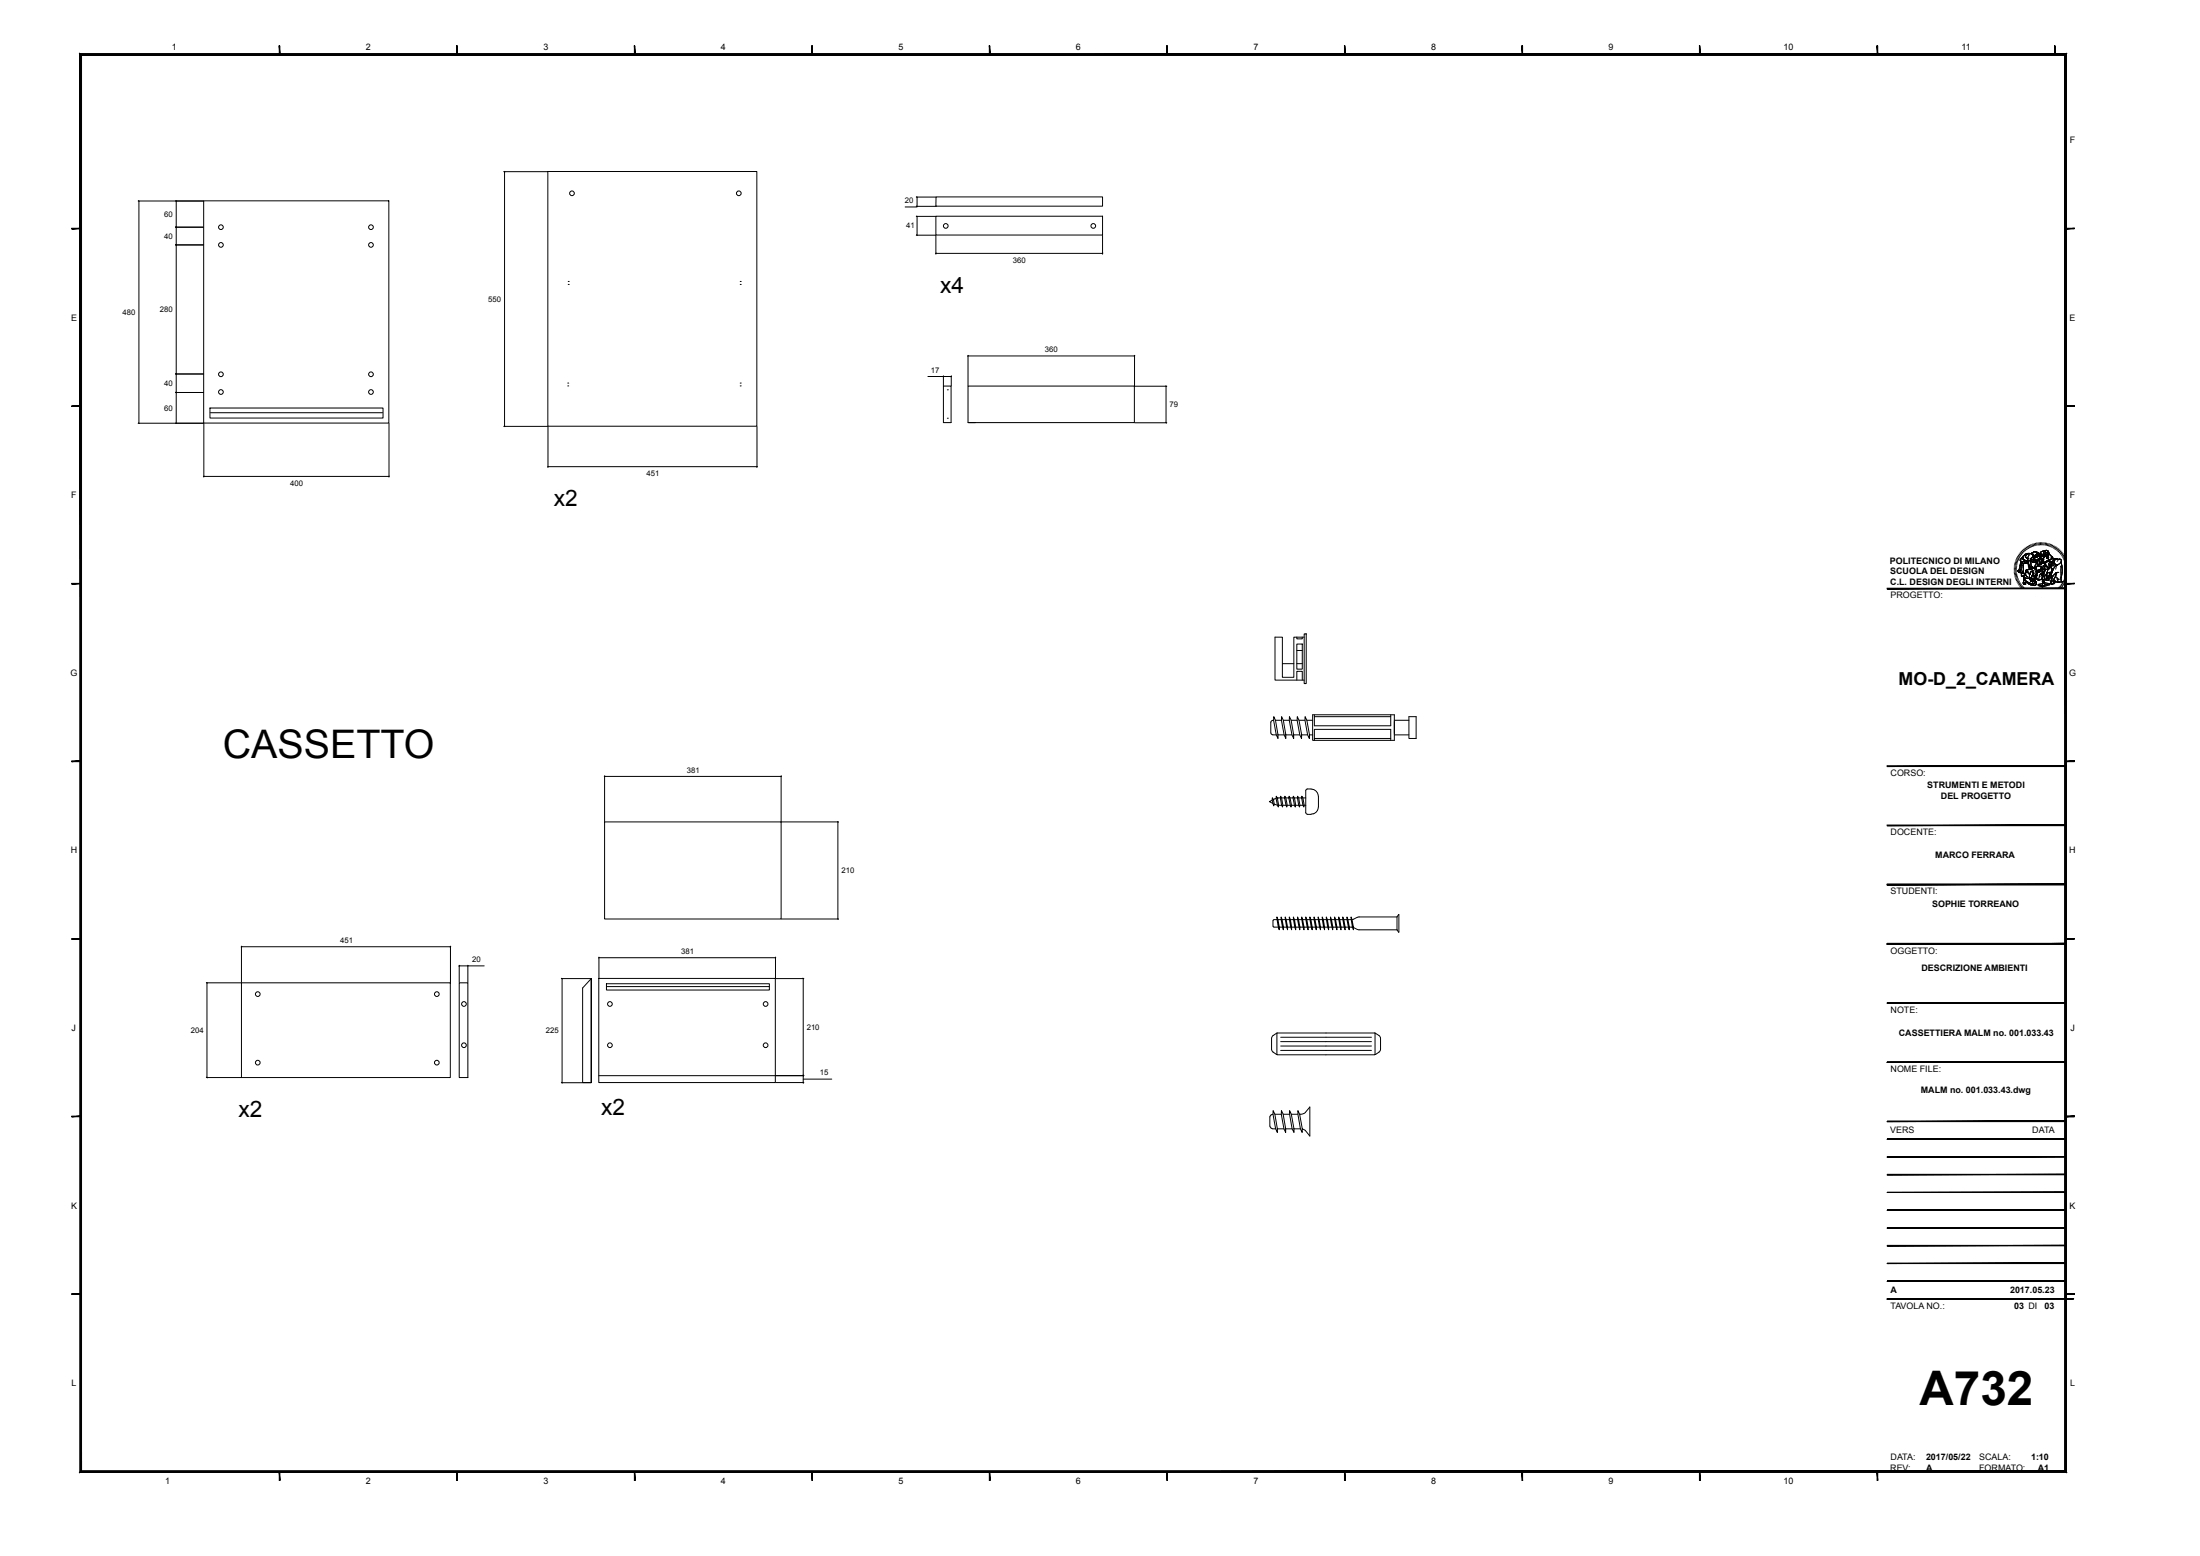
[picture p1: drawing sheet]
<svg xmlns="http://www.w3.org/2000/svg" width="594mm" height="420mm" viewBox="0 0 594 420" stroke-linecap="round" stroke-linejoin="round" font-family="sans-serif">
<g fill="none" stroke="#000" stroke-width=".27">
<path d="M37.3 54.3h17.6M37.4 54.2l.2 .1M37.5 54.3v59.9M47.5 54.2l.2 .1M47.6 54.3v59.9M55 54.2h50v60h-50zM136 46.3h11.9M136.1 46.3l.2 .1M136.2 46.3v68.8M147.9 46.3h56.4v68.7h-56.4zM247.4 53.2h5.3M247.4 55.7h5.2"/>
<path d="M247.4 58.4h5.2M247.5 53.1l.2 .2M247.5 55.6l.2 .2M247.5 58.3l.2 .2M247.6 53.2v2.7h-3.2M247.6 58.4v5.1M252.7 58.4h45v5h-45zM252.7 53.2h45v2.5h-45zM47.4 61.3h7.5M47.4 66.1h7.5M47.5 61.2l.2 .3M47.5 66l.2 .2"/>
<path d="M153.4 76h.1M153.4 76.8h.1M199.9 76h.1M199.9 76.8h.1M247.4 63.5h5.2M247.5 63.4l.2 .2M252.7 63.5v5.1M252.7 68.4h45M252.8 68.3l-.2 .2M297.7 63.5v5.1M297.8 68.3l-.2 .2M261.4 95.9v8.3"/>
<path d="M261.4 96.1h44.9M261.5 96l-.2 .2M306.3 95.9v8.3M306.4 96l-.2 .2M37.3 114.2h17.6M37.4 114.2l.2 .1M47.4 100.9h7.5M47.4 105.9h7.5M47.5 100.9l.2 .1M47.5 105.9l.2 .1M47.5 114.2l.2 .1M55 114.3v14.5"/>
<path d="M56.7 110.1h46.7v2.7h-46.7zM56.8 111.4h46.5M105 114.3v14.5M136 115.1h11.9M136.1 115l.2 .2M148 115.1v11M153.3 103.4h.1M153.3 104.2h.1M199.9 103.4h.1M199.9 104.2h.1M204.4 115.1v11M250.5 101.6h6.3"/>
<path d="M254.7 104.2h2.1v9.9h-2.1zM254.7 101.5v2.7M254.8 101.5l-.2 .2M255.8 112.9h.1M255.8 105.2h.1M256.8 101.5v2.7M256.9 101.5l-.1 .2M261.4 104.2h44.9v9.9h-44.9zM261.4 114.1h2M306.4 104.2h8.6M306.4 114.1h8.6M314.7 104.2l.3 .1"/>
<path d="M314.7 114l.3 .2M314.8 104.2v9.9M55 128.6h50M55.1 128.5l-.2 .2M105.1 128.5l-.2 .2M148 126h56.4M148 125.9l-.1 .2M204.5 125.9l-.2 .2M543.8 153.1h.7M543.8 153.4h.6M543.8 153.8h.6M543.9 152.7l.6 .1"/>
<path d="M543.9 152.4l.7 .1M544 152.1l.6 .1M544.1 151.7l.6 .2M544.2 151.4l.6 .2M544.3 151.1l.6 .2M544.4 150.8l.6 .2M544.4 154.1h-.6M544.5 154.4l-.7 .1M544.5 154.7l-.6 .1M544.6 150.5l.6 .3M544.6 155l-.7 .1M544.6 155.3l-.6 .2"/>
<path d="M544.7 155.6l-.6 .2M544.7 150.2l.6 .3M544.8 154.1h.1M544.8 155.9l-.6 .2M544.8 154.1l.2 .3M544.9 149.9l.6 .3M544.9 156.2l-.6 .2M545 156.5l-.6 .2M545.1 154.5h.1M545.1 154.5l.3 .1M545.1 149.6l.5 .4M545.2 156.8l-.6 .3"/>
<path d="M545.2 154.3h.1M545.2 154.3l-.1 .1M545.3 157l-.6 .4M545.3 149.3l.5 .4M545.4 153.9h.1M545.4 154.6l.9 .2M545.4 153.9l-.2 .4M545.4 153.7h.1M545.4 153.7v.2M545.5 157.3l-.6 .4M545.5 154.5v.1M545.5 154.5h-.1"/>
<path d="M545.5 151.3v.1M545.5 154.4h.1M545.5 154.4v.1M545.5 149l.5 .5M545.6 151.6l.1 .3M545.6 151.5h.1M545.6 157.6l-.5 .3M545.6 151.5l1 .2M545.6 151.5v.2M545.6 154l-.1 .5M545.7 150.8h.1M545.7 151.9h.1"/>
<path d="M545.7 151.9l-.4 1.5-.5 .7M545.7 151.9l.1 .1M545.7 150.8v.1M545.7 152.6v1.2l-.2 .6M545.7 153.7v.2M545.8 152h.1M545.8 148.8l.4 .5M545.8 154.7l.1 .1M545.8 152l-.3 .5-.1 1.2M545.8 157.8l-.5 .4M545.8 152l.6 .1M545.8 152.3v.1"/>
<path d="M545.9 150.6l-.2 .2M546 152.1l-.2 .2M546 152h.1M546 148.5l.4 .5M546 158.1l-.5 .4M546 152l-.3 .7M546.1 154.8l-.3 .2v.5l.2 .1 .5-.4h.4l.3 .4M546.1 155.6h.1M546.1 154.8h.1M546.1 150.4l-.1 .1M546.1 150.8l.1 .1M546.2 150.3h.1"/>
<path d="M546.2 150.6l-.1 .1M546.2 150.9l.2 .2M546.2 154.4h.1M546.2 150.6l-.1 .2M546.2 154.4l.1 .3M546.2 155.4h.1M546.2 158.3l-.5 .4M546.2 150.3l-.7 .8 .1 .4M546.2 154.2v.3M546.2 154.3h.1M546.2 154.5l.1 .1M546.2 150.3v.3"/>
<path d="M546.2 154.2v.2M546.2 154.5l.1 .3M546.3 157.4h.1M546.3 154.7h.1M546.3 155.5h.1M546.3 148.3l.4 .5M546.3 154.7l-.1 .1M546.3 155.4l.4 .6M546.3 154.6v.2M546.3 157.4l.1 .1M546.3 154.8h.1M546.3 154.8l.4 .1"/>
<path d="M546.3 152.3l.1 1.4M546.3 153.9l-.1 .3M546.3 153.5l.1 .1M546.3 153.8l-.1 .4M546.3 153.6l.1 .1M546.4 151.1l.1 .1M546.4 151.1l.6 .2M546.4 153.7l-.1 .2M546.4 155.9v.1M546.4 157v.5M546.4 152.3h-.1M546.4 157.5v.2"/>
<path d="M546.4 155.9v.2M546.4 157.7h.1M546.4 155.8h.1M546.4 152.2v.1M546.4 155.8v.1M546.4 156v.1M546.4 157.7l.1 .1M546.4 156.9v.1M546.4 155.8l.3 .2M546.4 156.1l.1 .2M546.4 152.1h.1M546.4 158.5l-.4 .5"/>
<path d="M546.4 152.1v.1M546.4 156.8v.1M546.5 154.8h.1M546.5 156.3l.1 .1M546.5 157.8h.2M546.5 156.4h.1M546.5 148.1l.4 .5M546.5 156.5v.1M546.6 156.4l-.2 .6M546.6 156.4l-.1 .1M546.6 156.4l.8 .7M546.6 155.2h.1"/>
<path d="M546.6 157.5h.1M546.7 157.8h.1M546.7 158.7l-.5 .5M546.7 156h1.2M546.7 149.8h-.1M546.7 149.8l-.5 .5M546.7 157.3h.1M546.7 157.5l.1 .1M546.7 154.9h.1M546.7 154.9l.2 .3M546.7 149.7v.1M546.8 157.6h.1"/>
<path d="M546.8 147.9l.4 .5M546.8 157.6l-.1 .2M546.9 155.2h.1M546.9 158.9l-.4 .6M546.9 150.1v.3l.5 .3M547 151.3h.1M547 154.6l-.3 .4M547 156.8l.4 .3M547 151.3l.1 .1M547.1 154.5h.1M547.1 147.7l.3 .5M547.1 154.5l-.3 .3"/>
<path d="M547.1 151.4l.3 .1M547.1 159.2l-.4 .5M547.2 155.6l.1 .1M547.2 155.6h.1M547.2 157.2h-.4l-.2 .2 .1 .1M547.2 157.2h.1M547.2 153.9l-.3 .1 .2 .5M547.2 154.3h.1M547.2 154.3l.7 .7M547.2 157.2l.5 .3M547.3 153.8l-.1 .1M547.3 154.4h.1"/>
<path d="M547.3 154.4l-.2 .1M547.3 150.7h.1M547.3 157.3l.4 .2M547.4 155.7h.1M547.4 147.5l.3 .6M547.4 159.3l-.4 .6M547.4 149.6l-.5 .6M547.4 151.5a.59 .59 0 0 1-.9 .1M547.4 154.5l.3 .2M547.4 157.1l1.1 .4M547.5 151.5h.1M547.5 151.7h.1"/>
<path d="M547.5 150.8h.1M547.5 150.7h.1M547.5 152l-1.1 .1M547.5 152h.1M547.5 151.7l.2 .6M547.5 150.7h-.1M547.7 152.4h.1M547.7 147.3l.3 .6M547.7 159.5l-.4 .5M547.7 153.7l-.5 .2M547.7 152.3l.2 1.4M547.7 152.3v.1"/>
<path d="M547.7 157.5l.1 .1M547.7 153.7h.1M547.7 152.4l.3 .4M547.8 157.6h.1M547.8 157.6l.5 .3M547.8 149.5l.5-.1 .4 .3M547.8 154.9l.2 .1M547.8 149.5l-.4 .1M547.9 149.7l-.4 .9v1.1M547.9 159.7l-.3 .5M547.9 154.9l.1 .1M548 156h.1"/>
<path d="M548 152.8h.1M548 147.2l.2 .6M548 156h-.1M548 155.5v.5M548 156v.1M548 155h.1M548 152.8v.8M548 155v1M548 156.1l.3 .6M548 153.5h.1M548 153.6h.1M548 153.6l-.3 .1"/>
<path d="M548 149.4h-.5l-.8 .4M548.1 151.3h.1M548.1 153.2h.1M548.1 151.3l.5 1.7M548.1 149.4h.1M548.1 156.5h.1M548.1 156.4v.1M548.2 149.4h.1M548.2 159.8l-.3 .6M548.3 156.6h.1M548.3 147l.2 .6M548.3 154.5l-.2 .3"/>
<path d="M548.3 156.9h.1M548.3 156.8l.1 .1M548.3 156.7h.1M548.3 156.8h.1M548.3 157.9l1 .2M548.4 151.2h.1M548.4 151.2v.2M548.4 156.7v.1M548.4 151.2l-.3 .1M548.4 157.9h.3M548.4 151.4h.1M548.4 153.7h.1"/>
<path d="M548.4 154.3h.1M548.4 151.5h.1M548.4 154.3l-.4 .7M548.4 151.4v.1M548.4 155.9l.5 .4M548.5 154.2h.1M548.5 151.5l.4 .2M548.5 159.9l-.3 .6M548.5 154.2l.6 .4-.2 .4M548.5 155.9h-.1M548.5 149.5h.1M548.5 153.4h.1"/>
<path d="M548.5 157.5h.1M548.5 153.4l-.1 .3-.4-.1M548.5 153.4v.1M548.5 150.6h.1M548.5 157.5l.1 .1M548.6 156.7h.1M548.6 154.2l-.2 .1M548.6 156.7l.2 .2M548.6 156.7l-.2 .2M548.6 155.6l-.1 .3M548.6 153h.1M548.6 157.6h.1"/>
<path d="M548.6 146.9l.2 .6M548.6 153l.3 .2M548.6 154.2h.1M548.6 155.6h.1M548.6 157.6l.4 .2M548.6 149.3h.1M548.6 151.1h.1M548.6 149.3l-.1 .1M548.6 151.1l-.2 .1M548.6 156.1h.1M548.7 155.3h.1M548.7 156.5h.1"/>
<path d="M548.7 149.2v.1M548.7 156.5l.1 .4M548.7 154.1l-.1 .1M548.7 155.3l-.1 .3M548.7 156.5l.2 .4M548.7 150.4h.1M548.7 154.1h.1M548.7 154.1h.5M548.7 149.2h.1M548.7 149.2l-.2 .3 .5 .5 .6-.2M548.7 150.4l-.6 .9M548.8 153.3h.1"/>
<path d="M548.8 155.3h.1M548.8 156.9h.1M548.8 157h.1M548.8 156.2h.1M548.8 155.3l.3 .1M548.8 149.8h.1M548.8 149.8l.1 .3M548.9 151.7h.1M548.9 155h.1M548.9 156.3h.1M548.9 153.1l.1 .1M548.9 155l-.2 .3"/>
<path d="M548.9 151.7h.3M548.9 150.1l-.2 .3M548.9 150.1l-.1 .2M548.9 146.8l.2 .6M548.9 156.6l.1 .3M548.9 149.8h.1M548.9 156.6l-.1-.1 .3 .2M548.9 156.9h.1M548.9 156.7h.1M548.9 149.8l.2 .2M548.9 156.3l.1 .1M548.9 156.6l.2 .1"/>
<path d="M549 149.9h.1M549 149.1h.1M549 153.2h.1M549 156.4h.1M549 156.9h.1M549 157.8h.1M549 153.2l-.5 .2M549 149.1l-.2 .1M549 156.4l.1 .2M549 158l.3 .1M549.1 153.2l.5 .2M549.1 151.3l-.1 .1"/>
<path d="M549.1 149l-.1 .1M549.1 150.9h.1M549.1 155.4h.1M549.1 150.9l-.7 .3M549.1 149l-.3 .2M549.1 151.2h.1M549.1 155.5l.4 1.2M549.1 150.7l-.1 .1M549.2 151.7h.1M549.2 156.6h.1M549.2 156.7h.1M549.2 150.6h.1"/>
<path d="M549.2 150.9h.1M549.2 155.4h.1M549.2 150.9h-.1M549.2 150.6v.3M549.2 156.6v.1M549.2 150.9l.2 .3M549.2 146.7l.2 .6M549.2 151.2l-.1 .5 .5 .1M549.2 155.8l.1 .1M549.3 150.4h.1M549.3 151.1l-.1 .1M549.3 151.1l.1 .1"/>
<path d="M549.3 150.3l-.2 .4M549.3 150.4h.2M549.3 150.3l-.6 .1M549.3 151.3h.2M549.4 149.9h.1M549.4 151.2h.1M549.4 156.1h.1M549.4 153.7h.1M549.4 149.9l-.1 .1M549.4 149.9v.1M549.4 150h.1M549.4 152.9v.5"/>
<path d="M549.4 153.7l.6 .5M549.4 155.3l-.3 .1M549.4 155.3h-.1M549.5 151.2h.1M549.5 151.2h.4M549.5 150.4l.1 .1M549.5 156.7h.1M549.5 149.9h.1M549.5 151.3h.1M549.5 156.7l.1 .3M549.5 149h.2M549.5 154.2l.2 .4v.5"/>
<path d="M549.6 153.2h.1M549.6 153.4h.1M549.6 151.2h.1M549.6 157h.1M549.6 155.9h.1M549.6 146.6l.1 .7M549.6 153.4l.2 .3M549.6 157l-.5 .6h-.5M549.6 157l.2 .7-.5 .4M549.6 155.9l.3 .3M549.6 155.9l.3 .4M549.6 153.2v.2"/>
<path d="M549.6 153.2v.3M549.6 153.4v.1M549.6 151.8h.1M549.6 153.5l.1 .1M549.7 153.7h.1M549.7 155.1h.1M549.7 155.1l-.3 .2M549.7 150.5h.1M549.7 153.6l.1 .1M549.7 149h.1M549.7 149.8l-.3 .2M549.7 149.8h.1"/>
<path d="M549.7 150.3l.1 .1M549.7 157.7v.1M549.7 151.5h.1M549.7 149h.2M549.8 153.7h.1M549.8 153.7l.2 .4M549.8 157.6l-.1 .1M549.8 153.8l.2 .2M549.8 150.4h-.1M549.8 149l-.8 .1M549.8 149h.1M549.8 150.4h.1"/>
<path d="M549.8 155.4l-.2 .5M549.8 149.7l-.1 .1M549.8 151.9v.1M549.8 152.9v.1M549.8 152.9l-.2 .3M549.8 149h.2M549.8 149.7h.1M549.9 155.4h.1M549.9 152.1h.1M549.9 155.4l-.5 .7M549.9 152.1l-.5 .8M549.9 152.1l.2 .2"/>
<path d="M549.9 155.3l.1 1 .3 .3M549.9 151.9l-.1 .1M549.9 153.9l.1 .1M549.9 149.9l.1 .1M549.9 151.2h.1M549.9 156.2h.1M549.9 146.5l.1 .7M549.9 149.5v.2M549.9 149.9v.1M549.9 151.3h-.2l-.1 .5M549.9 149.5l.1 .1M549.9 149.5l.1 .2"/>
<path d="M549.9 149l.3 .1M549.9 156.2l.3 .2M550 151.8h.1M550 149.6h.1M550 150.3h.1M550 154.9l-.3 .2M550 150.3l-.5 .1M550 152.9h-.1M550 149v.1M550 154.9h.1M550 154h.1M550 154.1h.1"/>
<path d="M550 154.9l-.1 .5M550 154v.2M550 154v.1M550 154.1v.1M550 151.7l-.1 .2M550 151.7h.1M550 154.7v.2M550 149.1h.1M550 154.2l.1 .4M550 150.3l-.2 .1M550 152.2l.1 .1M550 149.6l.2 .2"/>
<path d="M550.1 154h.1M550.1 154.5h.1M550.1 154.3h.1M550.1 154l.1 .3M550.1 152.3h.3M550.1 152.3h.7M550.1 154.6l-.1 .3M550.1 151.7l-.3 .2M550.1 150.2l-.1 .1M550.1 151.5l-.1 .1M550.1 149.6l.1 .1M550.1 154.6l-.1 .2"/>
<path d="M550.1 151.4h.1M550.1 154.1l.2 .2M550.1 151.2l-.1 .5M550.1 154.2h-.1M550.1 151.4v.1M550.1 151.2v.2M550.1 154.1h.1M550.2 152.7h.1M550.2 149.1h.1M550.2 152.7l-.1 .1M550.2 152.7l.5 .1M550.2 149.7v.1"/>
<path d="M550.2 149.1l.3 .3v.3M550.2 154.2h-.2M550.2 151.1h.1M550.2 152.3h.4M550.2 149.8h.1M550.2 151h.1M550.2 152.7l-.4 .3M550.2 156.5l.1 .1M550.2 149.8l-.2 .5M550.2 152.7l.4 .1M550.2 151.1l-.1 .1M550.2 151v.2"/>
<path d="M550.2 149.2l.1 .1M550.2 154.3h.1M550.2 146.5l.1 .6M550.2 150.1h.1M550.3 154.3l.3 .1M550.3 150.1l.1 .1M550.3 150h.1M550.3 157.8h.1M550.3 156.6h.1M550.3 157.8v.3l1.1 .3M550.3 157.8l1.1 .3M550.3 150v.1"/>
<path d="M550.4 154h.1M550.4 156.6h.1M550.4 149.3h.1M550.4 154.3l.1 .1M550.4 156.5l-.1 .1M550.4 150.2h.1M550.4 153.9l-.3 .1M550.5 150.1h.1M550.5 149.7h.1M550.5 149.7l-.3 .1M550.5 149.4v.1M550.5 150.1l-.1 .1"/>
<path d="M550.5 154.4h.1M550.5 150.1l.2 .2M550.6 146.5v.6M550.6 152.3h.5M550.6 150.7v.1M550.6 149.9l-.3 .1M550.6 149.9l.3 .1M550.6 154.3h.1M550.6 149.9h.1M550.6 155.6h.1M550.6 153.8l-.6 .2M550.6 152.8l.4 .2"/>
<path d="M550.6 152.8h-.5l-.5 .6M550.6 153.8l-.3 .3h-.3M550.6 155.6l-.2 1M550.6 150.8h.4M550.6 150.8l-.1 .3 .2 .7M550.6 152.3h.1M550.6 153.8h.1M550.6 152.8h.1M550.6 156.5l-.1 .1M550.7 152.3h.1M550.7 151.7h.1M550.7 154.3l-.2 .1"/>
<path d="M550.7 151.7l.7-.1-.1 .5M550.7 152.3h-.1M550.7 155l-.1 .6M550.7 152.1v.2M550.7 154.2h.1M550.7 152.2l-.1 .1M550.7 150.4h.1M550.7 150.7h.1M550.7 152h.1M550.7 151.1h.1M550.7 152.8l.1 .1M550.7 151.8v.2"/>
<path d="M550.7 152.8h.1M550.7 150.7l-.1 .1M550.7 151.8v.5M550.7 150.7h.4l.2 .3M550.7 152v.1M550.7 153.9h.1M550.7 152v.2M550.8 150.7h.1M550.8 154.1h.1M550.8 154.2l-.3 .2M550.8 153.9h.1M550.8 152.8l.1 .1"/>
<path d="M550.8 150.7l-.6 .3M550.8 150.4h.2M550.8 153.7l-.2 .1M550.8 154.2h.1M550.8 151.1h.1M550.8 152.9l.4 .2M550.8 151v.1M550.8 149.4l.1 .1M550.9 152.3h.1M550.9 149.5h.1M550.9 151h.1M550.9 149.5l.3 .2"/>
<path d="M550.9 149.5l-.3 .4M550.9 150l.2 .1M550.9 150l.1 .1M550.9 146.5v.6M550.9 152.9v.1M550.9 153.6v.1M550.9 153.6h.2M550.9 153h.2M550.9 153.6l-.1 .1M550.9 149.2v.1M551 155h.1M551 150.8h.1"/>
<path d="M551 150h.1M551 150h.2M551 150.6v.1M551 155l.3 .2 .2-.2M551 156.4l-.2 .1M551 156.4l-.7 .2M551 153.6l-.2 .1M551 149.5l.2 .2M551 150.8l.1 .1M551 150.1h.1M551 150.6l-.2 .1M551 154.9h.1"/>
<path d="M551 150.7h.1M551 153.9v.3l-.2-.1M551 152.3l.1 .7M551 153.8v.1M551 154.9v.1M551 153.6l.1 .1M551 150.4h-.1M551.1 150.9h.1M551.1 150.1h.1M551.1 153v.1M551.1 154.9h-.1M551.1 154.9l.1 .1"/>
<path d="M551.1 154.9h.1M551.1 153.7h.1M551.1 151h.1M551.1 149.9h.1M551.1 150.7h.1M551.1 153.7l-.1 .1M551.1 155.1h.1M551.1 149.9l.1 .1M551.1 150.9l.1 .1M551.1 151l.2 .2M551.1 150.9v.1M551.1 150.8h.1"/>
<path d="M551.1 150.3l-.1 .1M551.2 153.1h.1M551.2 153.7h.1M551.2 150v.2M551.2 150.8h.1M551.2 153.1v.2M551.2 153.3h.1M551.2 153.1v.1M551.2 150.1h.1M551.2 155h.1M551.2 150.2h.1M551.2 151l.1 .1"/>
<path d="M551.2 151h.1M551.2 151.7l.1 .2M551.2 153.3l.2 .3M551.2 150.9l.1 .1M551.2 153.2v.1M551.2 149.7l.3 .4M551.2 156.4h.1M551.2 156.4h-.2M551.2 150.2l-.2 .2M551.2 156.3l-.2 .1M551.3 153.7h.1M551.3 146.5v.6"/>
<path d="M551.3 151.7v.3M551.3 153.7h-.1M551.3 153.3l.1 .2M551.3 151.9l.1 .1M551.3 152h.1M551.3 155h.1M551.3 150.9h.1M551.3 151.1v.3M551.3 152.1l-.2 .2M551.3 151.2l-.1 .1M551.3 151v.1M551.3 151.2h.1"/>
<path d="M551.3 156.4h.1M551.3 151.3h.1M551.3 151h.1M551.3 151.4l.1 .3M551.3 156.4l.1 .6M551.3 152l-.2 .3M551.3 152l-.3 .3h.1M551.3 151.4h-.2M551.3 151l.2 .2M551.4 152h.1M551.4 158.3h.1M551.4 151.5h.1"/>
<path d="M551.4 151.1h.1M551.4 153.6l-.1 .1M551.4 158.1v.3M551.4 155.9l-.1 .5M551.4 155.5h.1M551.4 156.9h.1M551.4 155.3v.2M551.4 157h.1M551.4 155.3v.1M551.4 155.5l.1 .1M551.4 156.9l.1 .1M551.5 152h.1"/>
<path d="M551.5 155.2h.1M551.5 155.6h.1M551.5 151.2h.1M551.5 150.1h.1M551.5 148.8h.1M551.5 157.5h.1M551.5 151.2v.1M551.5 154.8l.1 .2M551.5 155.1l-.1 .2M551.5 150.1l-.3 .1M551.5 157.5l-1.2 .3M551.5 151.3v.1"/>
<path d="M551.5 148.8l-.2 .1M551.5 157.5l-.1 .4 .1-.4M551.5 154.5h.1M551.5 157h.1M551.5 151.4h.1M551.5 155h.1M551.5 153.9h.1M551.5 151.3h.1M551.5 153.5h.1M551.5 153.9l-.1 .6M551.5 152h-.2M551.5 151.3l.1 .2"/>
<path d="M551.5 155.7l-.1 .2M551.5 151.4l.1 .2M551.5 157v.5M551.6 151.5h.1M551.6 151.1l-.1 .2M551.6 152h-.1M551.6 157h-.1M551.6 151.1l-.1 .1M551.6 149.7v.4M551.6 151.6h.1M551.6 150h.1M551.6 152h.1"/>
<path d="M551.6 146.5v.6M551.6 150v.9M551.6 151.5v.2M551.6 155h.1M551.6 151.6l.6 .2M551.6 150l-.1 .1M551.6 151.6v.1M551.6 155.3h.1M551.6 150.9h.1M551.6 152.6l-.1 1.3M551.6 151.7v.3M551.6 154.8v.2"/>
<path d="M551.6 150.9v.2M551.6 154.3v.1M551.6 155.3l-.1 .3M551.6 151.8l.5 .2M551.7 154.3h.2M551.7 154.3l-.5 .7M551.7 150.2v.2M551.7 148.7l-.1 .1M551.7 149.9h.1M551.8 154.9h.1M551.8 154.9l-.4 1M551.8 156.9l.2 .5"/>
<path d="M551.8 156.4l-.1 .1M551.8 156.9l-.3 .6M551.8 150.3h.1M551.8 153.7l-.3 .2M551.8 150.1v.2M551.8 150.1h.1M551.9 152.7h.1M551.9 156.4l-.4 .6M551.9 152.7l-.4 .7M551.9 156.4h-.1M551.9 154.3h.1M551.9 156.4h.1"/>
<path d="M551.9 152.6v.1M551.9 154.3l-.1 .6M551.9 156.4v.1M551.9 156.5l.1 .9M551.9 156.5l.2 1.2-.3-.8M551.9 146.5v.6M552 148.8h.1M552 148.8h-.1a.72 .72 0 0 0-1 .7M552 148.8l-.3 .7 .1 .6M552 157.4l-.5 .1M552 149.8h.1M552 149.8l.3 .3"/>
<path d="M552 150.1v.1M552.1 148.7l-.1 .1M552.1 148.7h.1M552.1 152.2l.1 .1M552.1 152.2l.1 .3M552.1 149.5h.1M552.2 152.3h.1M552.2 153.7h.1M552.2 151.9v.1M552.2 151.9l-.1 .3M552.2 152h-.1M552.2 151.8h.1"/>
<path d="M552.2 152.5h.1M552.2 152.9l-.2 .3 .2 .5M552.2 151.8v.1M552.2 153.8l-.3 .5M552.2 152.5l.2 .3M552.2 152.9h.1M552.2 149.5h.1M552.2 149.3h.1M552.2 149.3l-.2 1h-.2M552.2 153.7v.1M552.2 157.3l-.2 .1M552.2 157.3l1.2 .2"/>
<path d="M552.2 149.5l.1 .1M552.2 157.3l-.7 .2M552.3 152.8h.1M552.3 146.5l-.1 .7M552.3 152.6l.2 .3M552.3 152.8l-.1 .1M552.3 151.7l-.1 .1M552.3 150h.1M552.3 152.7h.1M552.3 150.1h.1M552.3 152.7v.1M552.3 149.6h.1"/>
<path d="M552.3 151.8v.1M552.4 148.6h.1M552.4 151.8h.1M552.4 152.8l.2 .1M552.4 148.6l-.3 .1M552.4 148.6h.3M552.4 149.8v.1M552.4 156.5h.1M552.4 151.6h.1M552.4 156.4l.1 .3 .6-.2M552.4 151.6l-.1 .1M552.5 151.7h.1"/>
<path d="M552.5 152.9h.1M552.5 152.9l.2 .1M552.6 151.6h.1M552.6 152.9l.1 .1M552.6 146.6l-.1 .6M552.7 154.8h.1M552.7 150.6h.1M552.7 149.7h.1M552.7 154.6l-.7 1-.1 .9M552.7 151.5l-.5 .3M552.7 154.6v1l-.3 .8M552.7 150.6v.1"/>
<path d="M552.7 151.5h.1M552.7 149.7v.1M552.7 153v.1M552.7 153l.1 .2M552.7 154.6v.2M552.7 148.6l.1 .1M552.7 149.7l.1 .1M552.7 150h.1M552.7 153.1l.1 .1M552.7 150v.6M552.7 150l-.5 .1M552.8 150.5h.1"/>
<path d="M552.8 149h.1M552.8 150.6h.1M552.8 150.6h-.1M552.8 151.4l-.4 .2M552.8 151.4l-.2 .1M552.8 149l.2 .4M552.8 150.5l-.1 .2M552.8 149l-.6 .3M552.8 153.2h.1M552.8 148.7l.4 .4-.1 .4M552.9 150.5h.1M552.9 150.5l.4 .6"/>
<path d="M552.9 150.5v.2M552.9 156.1h.1M552.9 153.6h.1M552.9 156.2l.1 .1M552.9 154.6h-.2M552.9 149.3l.1 .1M552.9 156.1v.1M552.9 153.6l-.7 .1M552.9 152.8l.1 .1M553 153.1h.1M553 151.3h.1M553 149.4h.1"/>
<path d="M553 153.1l-.2 .1M553 146.7l-.2 .6M553 153.1l.3 .1M553 149.4l-.3 .6M553 151.3v.1M553 155.7l-.1 .4M553 156l-.1 .1M553 156.3l.1 .1M553 153.6h.1M553 153.1l.1 .1M553 153.6l-.3 1M553.1 153.2h.1"/>
<path d="M553.1 151.4h-.3M553.1 149.7v.1M553.1 151.4l.2 .1M553.1 149.6l-.2 .9M553.1 149.6v.1M553.1 152.8h-.3M553.1 149.5h.1M553.1 149.5v.1M553.1 151.2l-.1 .1M553.1 153.1h.1M553.1 151.4l.4 .1M553.1 151.4l-.4 .1"/>
<path d="M553.1 156.4v.1M553.1 149.5l.8 .7M553.2 152.2v.4l.5-.3M553.2 152.1v.1M553.2 153.4l-.3 .2M553.2 153.4h.1M553.3 151.5h.1M553.3 151.1h.1M553.3 151.5h.2M553.3 151.1l-.2 .1M553.3 151.5h.3M553.3 155.3h.1"/>
<path d="M553.3 155.3l-.3 .4M553.3 146.8l-.2 .6M553.3 151.8l-.1 .3M553.4 151.8l-.2-.3-.6 .1-.4 .4v.5M553.4 151.8h-.1M553.4 157.5v.3l-2 .6M553.4 157.5l-2 .6M553.5 154.5h.1M553.5 152.5h-.1M553.5 153l-.3 .4M553.5 151.5h.1M553.5 154.5l-.2 .8"/>
<path d="M553.5 154.5h.3M553.5 154.5l-.8 .1M553.5 154.5l-.1 .3M553.5 153h.1M553.5 151.5l.5 .1M553.6 151l-.3 .1M553.6 152.9l-.3 .3M553.6 152.8h.1M553.6 151.5l.3 .1M553.6 146.9l-.2 .6M553.7 152.5h.1M553.7 152.3h.1"/>
<path d="M553.7 151.7h.1M553.7 151.6h.1M553.7 152.5l-.1 .3M553.7 152.7l-.1 .1M553.7 155.9h.1M553.7 150.9l-.4 .2M553.7 152.7l-.4 .5M553.7 151.7l.1 .3M553.7 150.4l.3 .2M553.8 152.6h.1M553.8 155.9h.1M553.8 154.5h.1"/>
<path d="M553.8 152h.1M553.8 152.1h.1M553.8 152.7h-.1M553.8 152.1l-.1 .2M553.8 155.8h.1M553.8 154.5l-.5 1.3 .5 1.2M553.8 152.7l.1 .9M553.8 155.8v.1M553.9 150.2h.1M553.9 153.6l-.1 .9M553.9 153.6v.2M553.9 152.7h.1"/>
<path d="M553.9 147l-.2 .6M553.9 159.9l.3 .6M553.9 156.6l-.2 1h.6M553.9 150.2l.1 .4M553.9 157.6h.1M554 157.6h.1M554 157.6h-.1M554 150.6h.1M554 151.6l-.3 .1M554 151.6l.1 .2v-.1M554 156.3l-.1 .3M554 150.6l.2 .2"/>
<path d="M554.1 155.6l-.4 .3M554.1 155.9l-.1 .4M554.1 155.6v.3M554.1 155.6h.1M554.1 155.9l-.1 .3M554.1 151.7h.1M554.1 152h.1M554.1 151.7v.5l-.4 .3M554.1 152.1l-.3 .6M554.1 155.6v.1M554.2 152h.1M554.2 150.7l.1 .1"/>
<path d="M554.2 152l.9 .6M554.2 153.4h.1M554.2 147.1l-.2 .6M554.2 159.7l.3 .6M554.2 153.4v.5M554.3 150.8h.1M554.3 150.8h-.1M554.4 157h.1M554.4 157.1h.1M554.4 157.1l.1 .1M554.4 157l1.1 .1M554.4 157v.1"/>
<path d="M554.4 157.5h.1M554.4 157.5l-.3 .1M554.5 159.6l.3 .5M554.5 151.1l-.4 .6M554.5 157.2v.1M554.5 157.3v.1M554.5 157.4h.1M554.5 157.4l-.1 .1M554.5 157.3l.1 .1M554.6 157.4h.1M554.6 147.3l-.3 .6M554.6 152.6l-.8 .1"/>
<path d="M554.7 155.1l-.6 .5M554.7 156.7h.1M554.7 156.7l.5 .4M554.7 159.4l.4 .6M554.8 150.9h.1M554.8 150.9l-.3 .2M554.8 150.9l-1.2 .1M554.9 147.5l-.4 .5M554.9 150.8l-1.3 .2M554.9 154.9l-.2 .2M555 159.2l.4 .6M555 155.5l.8 .9"/>
<path d="M555.1 152.6h.1M555.1 152.6l-.9 1.4a2.24 2.24 0 0 0-.3 2.2h.1M555.1 152.6h.2M555.1 150.9l-.2 .1M555.1 150.8h.1M555.1 150.8a.91 .91 0 0 0-.5 1 .91 .91 0 0 0 .9 .8M555.1 150.8l.4 .1M555.1 150.8l-.3 .1M555.2 154.6h.1M555.2 147.6l-.4 .6M555.2 154.6l-.5 .5M555.2 154.6l-.2 1-.6 1.1v.3"/>
<path d="M555.2 159.1l.5 .5M555.3 152.6l-.3 1.1M555.4 147.8l-.4 .6M555.4 150.9h.3M555.4 156l.1 .6 .5 .5M555.5 158.9l.4 .5M555.6 154.5h.1M555.7 151.3l-.3 .2M555.7 150.9l.1 .1M555.7 154.5l-.5 .1M555.7 150.9h.3M555.7 148l-.4 .5"/>
<path d="M555.8 158.6l.4 .5M555.8 151h.1M555.8 156.4h.1M556 148.2l-.5 .5M556 158.4l.4 .5M556 150.9l-.2 .1M556 150.9h.2M556 150.9l.4 .1 .2 .3M556.2 158.2l.4 .4M556.2 150.9h.1M556.2 148.5l-.4 .5M556.2 150.9l.3 .3"/>
<path d="M556.3 151.9h.1M556.3 151.9l-1 .7M556.4 158l.5 .4M556.4 152.8l.1 3M556.5 148.7l-.5 .5M556.5 151.7h.1M556.5 156v.7M556.5 151.7l.2 1.1M556.5 156.4v.3M556.5 151.7l-.2 .2M556.5 156.7l.2 .3M556.5 151.6l.1 .8"/>
<path d="M556.5 155.8v.5M556.6 157.7l.5 .4M556.6 151.2l-.1 .5M556.6 155.8l-.1 .2M556.7 149l-.5 .4M556.7 152.6v.4M556.7 157h.1M556.7 157.5l.6 .3M556.7 153l.1 .7M556.7 153l.1 1.1M556.7 157l-1.6 .1M556.8 154.1l-.3 1.7"/>
<path d="M556.8 154.1l-.3 1.9M556.9 149.3l-.5 .3M556.9 157.2l.5 .3M557.1 156.9l.5 .4M557.1 149.5l-.5 .4M557.2 156.7l.6 .2M557.3 149.8l-.5 .3M557.3 156.4l.6 .2M557.4 156.1l.6 .2M557.5 150.1l-.6 .3M557.5 155.8l.7 .2M557.6 155.5l.6 .1"/>
<path d="M557.7 150.4l-.6 .3M557.7 155.2l.6 .1M557.7 154.9l.7 .1M557.8 150.7l-.6 .3M557.8 154.5l.6 .1M557.8 154h.7M557.8 153.7h.7M557.8 154.2l.7 .1M558 151l-.7 .2M558.1 151.3l-.7 .2M558.2 151.7l-.7 .1M558.2 152l-.6 .1"/>
<path d="M558.3 152.3l-.6 .2M558.4 152.6l-.7 .2M558.5 153.3l-.7 .1M558.5 153l-.7 .1M346.2 179.1h3.1M350.1 172v.4h1.5v-.4M350.1 173.8h1.5v6.8h-1.5zM350.1 175.6h1.5M350.1 179.1h1.5M352.1 171.1h.6v13.4h-.6zM352.1 172h-2.8v10.8h-3.1v-10.8h-1.9v11.6h7.8M548.8 160l-.2 .6"/>
<path d="M549.1 160.2l-.2 .6M549.4 160.3l-.2 .5M549.7 160.3l-.2 .6M550 160.4l-.1 .6M550.3 160.4l-.1 .7M550.6 160.5l-.1 .6M550.9 160.5v.6M551.2 160.5v.6M551.5 160.5l.1 .6M551.8 160.4l.1 .7M552.2 160.4v.7M552.4 160.3l.2 .7"/>
<path d="M552.7 160.3l.2 .6M553 160.2l.3 .6M553.3 160.1l.3 .6M553.6 160l.3 .6M343.1 194.9v2.9M343.2 197.8l.4 .5M343.6 194.5l-.4 .4M343.6 198.4h1M343.6 194.4h.3M343.9 193.4l.5 1 .7 4.9-.5-.9-.7-4zM344.4 194.4h1.6M345.1 198.4h1.6"/>
<path d="M346 193.4l.5 1 .7 4.9-.5-.9-.7-4zM346.5 194.4h1.6M347.2 198.4h1.6M348.1 193.4l.5 1 .7 4.9-.5-.9-.7-4zM348.6 194.4h1.6M349.3 198.4h1.6M350.1 183.6v-2.4h1.5v2.4M350.3 193.4l.4 1 .8 4-.1 .9-.5-.9-.7-4zM350.7 194.4h1.6M351.5 198.4h1.6M352.4 193.4l.4 1 .8 4-.1 .9-.4-.9-.8-4zM352.8 194.4h1.6"/>
<path d="M353.6 198.4h.8M354.4 192.9h22.1v6.9h-22.1zM354.9 193.4h20.6M354.9 192.9v3h20.6v-3M354.9 199.8v-2.9h20.6v2.9M354.9 199.3h20.6M376.5 198.4h3.9M376.5 194.4h3.9M380.4 193.4h2v5.9h-2zM163.2 209.4v12.4M163.2 209.6h47.7M163.3 209.5l-.1 .2"/>
<path d="M210.9 209.4v12.4M211 209.5l-.2 .2M343.5 216l-.8 .4 1 .5M343.5 215.3l.3 .5 .2 1.2-.1 .5-.4-1.5zM344 217l.9 .3M344.6 215.5l-.8 .3M344.6 214.9l.3 .5 .2 2.4-.2-.5zM345.2 217.4h.8M345.7 215.4h-.8M345.8 214.9l.2 .5 .3 2.4-.3-.4zM346 215.4h.8M346.4 217.4h.8"/>
<path d="M346.9 214.9l.7 2.5-.2 .4-.6-2.4zM347.2 215.4h.8M347.6 217.4h.8M348.1 214.9l.6 2.5-.1 .4-.6-2.4zM348.3 215.4h.8M348.7 217.4h.8M349.2 214.9l.3 .5 .3 2-.1 .4-.6-2.4zM349.5 215.4h.8M349.8 217.4h.8M350.4 214.9l.2 .5 .4 2-.1 .4zM350.6 215.4h.9M351 217.4h.8"/>
<path d="M351.5 214.9l.3 .5 .2 2.4-.2-.4zM351.8 215.4h.8M352.1 217.4h.5M353 219.8h1M354.6 219.6l-.6 .2M355.9 215a2.27 2.27 0 0 0-3.3-1.8v6.1l.4 .5M355.9 217.8a1.95 1.95 0 0 1-1.3 1.9M356 215v2.8M163.2 221.9h47.7v26.2h-47.7zM211 221.9h15.4M226.1 221.8l.2 .1M226.2 221.9v26.2"/>
<path d="M65.2 255.4v9.8M65.2 255.5h56.4M65.3 255.5l-.2 .1M121.6 255.4v9.8M121.7 255.5l-.2 .1M161.7 258.3v5.8M161.7 258.5h47.7M161.8 258.4l-.2 .2M209.4 258.3v5.8M209.5 258.4l-.2 .2M211 248.1h15.4M226.1 248l.2 .1"/>
<path d="M343.7 248.5v1.5M343.7 250l.3 .2M344 250.3h1.1M344 248.2h.8M344 248.3l-.3 .2M344.8 247.5l.3 .7 .3 2.8zM345.1 248.2h.8M345.4 250.3h.9M345.9 247.5l.6 2.8v.7zM346.2 248.2h.8M346.5 250.3h.9M347 247.5l.6 3.5z"/>
<path d="M347.3 248.2h.8M347.6 250.3h.9M348.1 247.5l.3 .7 .3 2.8zM348.4 248.2h.8M348.7 250.3h.9M349.2 247.5l.3 .7 .3 2.8zM349.5 248.2h.9M349.8 250.3h.9M350.4 247.5l.6 2.8-.1 .7zM350.6 248.2h.9M351 250.3h.8M351.5 247.5l.6 3.5z"/>
<path d="M351.7 248.2h.9M352.1 250.3h.8M352.6 247.5l.2 .7 .4 2.8zM352.8 248.2h.9M353.2 250.3h.8M353.7 247.5l.2 .7 .4 2.8zM353.9 248.2h.9M354.3 250.3h.9M354.8 247.5l.6 2.8v.7zM355 248.2h.9M355.4 250.3h.9M355.9 247.5l.6 3.5z"/>
<path d="M356.2 248.2h.8M356.5 250.3h.9M357 247.5l.3 .7 .3 2.8zM357.3 248.2h.8M357.6 250.3h.9M358.1 247.5l.3 .7 .3 2.8zM358.4 248.2h.8M358.7 250.3h.9M359.2 247.5l.7 2.8-.1 .7zM359.5 248.2h.9M359.9 250.3h.8M360.3 247.5l.7 3.5z"/>
<path d="M360.6 248.2h.9M361 250.3h.8M361.4 247.5l.3 .7 .4 2.8zM361.7 248.2h.9M362.1 250.3h.8M362.5 247.5l.3 .7 .4 2.8zM362.8 248.2h.9M363.2 250.3h.9M363.7 247.5l.6 2.8v.7zM363.9 248.2h.9M364.3 250.3h.9M364.8 247.5l.6 3.5z"/>
<path d="M365.4 250.4h.1M365.4 248.1l-.4 .1M365.4 250.3l1.1 .6M366.5 247.6l-1.1 .5M366.5 250.9l10.7 .1M377.2 247.5l-10.7 .1M377.2 247.5v3.5M377.2 251l.4 .6M377.6 246.9l-.4 .6M377.6 246.9v4.7M55.7 265.3h9.5M55.8 265.2l.2 .2"/>
<path d="M55.9 265.3v25.6M65.2 265.3h56.4v25.6h-56.4zM124 265.3h2.3v25.6h-2.3zM124 260.7h6.7M124 260.5v4.7M124.1 260.6l-.2 .2M126.3 260.5v4.7M126.4 260.6l-.2 .2M151.6 264.1h8M151.6 264.1l.2 .1M151.8 264.1v28.2M159.6 264.1l-2.3 2.6v25.5h2.3"/>
<path d="M161.7 264.1h47.6v28.1h-47.6zM163.7 265.5h44v1.7h-44zM163.7 266.3h44M209.4 264.1h7.6M216.8 264l.2 .2M216.9 264.1v28.3M344.8 278.8v5.9M345.8 280h24.5M371.3 278.8v5.9M55.7 290.9h9.5M55.8 290.7l.2 .2M151.6 292.3h8"/>
<path d="M151.6 292.1l.2 .2M159.6 292.2v-28.1v28.1M161.7 290.3h47.6M209.4 290.3h7.6M209.4 292.2h7.6M216.8 290.3l.2 .1M216.8 292.1l.2 .2M216.9 291.3h7.7M343.7 299.8l.5 1 .7 4.9-.5-1-.7-3.9zM344.7 284.6l.2 .1M344.7 284.6l-1.3-1.1-.1-3.2 .2-.6 1.3-.8 26.3-.1 1.2 .7 .4 .8v3.2l-1.3 1.1M344.9 284.7h26.2"/>
<path d="M345.8 283.5h24.5M345.8 282.3h24.5M345.8 281.2h24.5M346 299.8l.5 1 .6 4.9-.4-1-.8-3.9zM348.2 299.8l.5 1 .7 3.9v1l-.5-1zM350.4 299.8l.5 1 .7 3.9v1l-.5-1zM371.4 284.6l-.3 .1M342.9 301.4v2.6M342.9 304l.1 .3M343 304.4l.2 .1M343.2 304.5l.4 .2M343.6 304.7h.8"/>
<path d="M343.7 300.8l-.7 .3-.1 .3M344.2 300.8h1.7M344.9 304.7h1.8M346.5 300.8h1.7M347.1 304.7h1.8M348.7 300.8h1.7M349.4 304.7h1.7M350.9 300.8l1-.2 .5-.3 1.3-1.5v7.8l-1.3-1.5M351.6 304.7l.8 .4"/>
<circle cx="154.4" cy="52.2" r=".64"/>
<circle cx="199.5" cy="52.2" r=".64"/>
<circle cx="59.6" cy="61.3" r=".64"/>
<circle cx="59.6" cy="66.1" r=".64"/>
<circle cx="100.2" cy="66.1" r=".64"/>
<circle cx="100.2" cy="61.3" r=".64"/>
<circle cx="255.4" cy="61" r=".64"/>
<circle cx="295.2" cy="61" r=".64"/>
<circle cx="59.6" cy="105.8" r=".64"/>
<circle cx="59.6" cy="101" r=".64"/>
<circle cx="100.2" cy="105.8" r=".64"/>
<circle cx="100.2" cy="101" r=".64"/>
<circle cx="69.6" cy="268.3" r=".64"/>
<circle cx="117.9" cy="268.3" r=".64"/>
<circle cx="125.3" cy="271" r=".64"/>
<circle cx="164.7" cy="271" r=".64"/>
<circle cx="206.7" cy="271" r=".64"/>
<circle cx="69.6" cy="286.8" r=".64"/>
<circle cx="117.9" cy="286.8" r=".64"/>
<circle cx="125.3" cy="282.1" r=".64"/>
<circle cx="164.7" cy="282.1" r=".64"/>
<circle cx="206.7" cy="282.1" r=".64"/>
</g>
<g fill="#fff" stroke="#fff" stroke-width=".27">
<path d="M533.5 158.9l29.4 4.1h-29.4z"/>
<path d="M533.5 158.9h23.9l5.5 4.1z"/>
<path d="M557.4 144.9h5.5l-5.5 14z"/>
<path d="M562.9 144.9v18.1l-5.5-4.1z"/>
</g>
<path d="M533.5 158.9h23.9v-14h5.5v18.1h-29.4z" fill="none" stroke="#fff" stroke-width=".27"/>
<g fill="#000" stroke="#000" stroke-width=".27">
<path d="M21.5 14.5l.5 382.5v-382zM21.5 14.5l.5 382.5-.5 .5z"/>
<path d="M75.4 12.3l.2 2.4v-2.4zM75.4 12.3l.2 2.4h-.2z"/>
<path d="M123.3 12.3l.2 2.4v-2.4zM123.3 12.3l.2 2.4h-.2z"/>
<path d="M171.3 12.3l.1 2.4v-2.4zM171.3 12.3l.1 2.4h-.1z"/>
<path d="M219.2 12.3l.2 2.4v-2.4zM219.2 12.3l.2 2.4h-.2z"/>
<path d="M267.1 12.3l.2 2.4v-2.4zM267.1 12.3l.2 2.4h-.2z"/>
<path d="M315 12.3l.2 2.4v-2.4zM315 12.3l.2 2.4h-.2z"/>
<path d="M363 12.3l.2 2.4v-2.4zM363 12.3l.2 2.4h-.2z"/>
<path d="M410.9 12.3l.2 2.4v-2.4zM410.9 12.3l.2 2.4h-.2z"/>
<path d="M458.9 12.3l.1 2.4v-2.4zM458.9 12.3l.1 2.4h-.1z"/>
<path d="M506.8 12.3l.2 2.4v-2.4zM506.8 12.3l.2 2.4h-.2z"/>
<path d="M554.7 12.3l.2 2.4v-2.4zM554.7 12.3l.2 2.4h-.2z"/>
<path d="M22 15h535.4l.6-.5zM21.5 14.5h536.5l-536 .5z"/>
<path d="M19.4 61.8h2.4v-.2zM19.4 61.6h2.4l-2.4 .2z"/>
<path d="M557.7 61.8h2.4v-.2zM557.7 61.6h2.4l-2.4 .2z"/>
<path d="M19.4 109.7h2.4v-.2zM19.4 109.5h2.4l-2.4 .2z"/>
<path d="M557.7 109.7h2.4v-.2zM557.7 109.5h2.4l-2.4 .2z"/>
<path d="M19.4 157.6h2.4v-.1zM19.4 157.5h2.4l-2.4 .1z"/>
<path d="M509.5 158.9h47.9v-.1zM509.5 158.8h47.9l-47.9 .1z"/>
<path d="M557.7 157.6h2.4v-.1zM557.7 157.5h2.4l-2.4 .1z"/>
<path d="M19.4 205.6h2.4v-.2zM19.4 205.4h2.4l-2.4 .2z"/>
<path d="M509.5 206.9h47.9v-.2zM509.5 206.7h47.9l-47.9 .2z"/>
<path d="M557.7 205.6h2.4v-.2zM557.7 205.4h2.4l-2.4 .2z"/>
<path d="M509.5 238.7v.1l47.9-.1zM509.5 238.8l47.9-.1v.1z"/>
<path d="M509.5 222.9h47.9v-.2zM509.5 222.7h47.9l-47.9 .2z"/>
<path d="M509.5 238.8h47.9v-.1zM509.5 238.7h47.9l-47.9 .1z"/>
<path d="M19.4 253.5h2.4v-.2zM19.4 253.3h2.4l-2.4 .2z"/>
<path d="M509.5 254.7v.1l47.9-.1zM509.5 254.8l47.9-.1v.1z"/>
<path d="M509.5 254.7v.1l47.9-.1zM509.5 254.8l47.9-.1v.1z"/>
<path d="M509.5 254.7v.1l47.9-.1zM509.5 254.8l47.9-.1v.1z"/>
<path d="M509.5 254.7v.1l47.9-.1zM509.5 254.8l47.9-.1v.1z"/>
<path d="M557.7 253.5h2.4v-.2zM557.7 253.3h2.4l-2.4 .2z"/>
<path d="M509.5 270.6v.2l47.9-.2zM509.5 270.8l47.9-.2v.2z"/>
<path d="M509.5 286.6v.2l47.9-.2zM509.5 286.8l47.9-.2v.2z"/>
<path d="M509.5 286.6v.2l47.9-.2zM509.5 286.8l47.9-.2v.2z"/>
<path d="M19.4 301.4h2.4v-.1zM19.4 301.3h2.4l-2.4 .1z"/>
<path d="M509.5 317h47.9zM509.5 317.1l47.9-.1z"/>
<path d="M509.5 312.2h47.9zM509.5 312.3l47.9-.1z"/>
<path d="M509.5 307.4h47.9zM509.5 307.5l47.9-.1z"/>
<path d="M509.5 302.6v.2l47.9-.2zM509.5 302.8l47.9-.2v.2z"/>
<path d="M557.7 301.4h2.4v-.1zM557.7 301.3h2.4l-2.4 .1z"/>
<path d="M557.7 301.4h2.4v-.1zM557.7 301.3h2.4l-2.4 .1z"/>
<path d="M509.5 336.2h47.9zM509.5 336.3l47.9-.1z"/>
<path d="M509.5 331.4h47.9zM509.5 331.5l47.9-.1z"/>
<path d="M509.5 326.6h47.9zM509.5 326.7l47.9-.1z"/>
<path d="M509.5 321.8h47.9zM509.5 321.9l47.9-.1z"/>
<path d="M19.4 349.4h2.4v-.2zM19.4 349.2h2.4l-2.4 .2z"/>
<path d="M509.5 350.5v.2l47.9-.2zM509.5 350.7l47.9-.2v.2z"/>
<path d="M509.5 350.5v.2l47.9-.2zM509.5 350.7l47.9-.2v.2z"/>
<path d="M509.5 345.8h47.9zM509.5 345.8h47.9z"/>
<path d="M509.5 340.9h47.9zM509.5 341.1l47.9-.2z"/>
<path d="M557.4 350.7h2.5v-.2zM557.4 350.5h2.5l-2.5 .2z"/>
<path d="M557.4 350.7h2.5v-.2zM557.4 350.5h2.5l-2.5 .2z"/>
<path d="M557.7 349.4h2.4v-.2zM557.7 349.2h2.4l-2.4 .2z"/>
<path d="M557.7 349.4h2.4v-.2zM557.7 349.2h2.4l-2.4 .2z"/>
<path d="M22 397l-.5 .5 535.9-.5zM21.5 397.5l535.9-.5 .6 .5z"/>
<path d="M75.4 397.2l.2 2.4v-2.4zM75.4 397.2l.2 2.4h-.2z"/>
<path d="M123.3 397.2l.2 2.4v-2.4zM123.3 397.2l.2 2.4h-.2z"/>
<path d="M171.3 397.2l.1 2.4v-2.4zM171.3 397.2l.1 2.4h-.1z"/>
<path d="M219.2 397.2l.2 2.4v-2.4zM219.2 397.2l.2 2.4h-.2z"/>
<path d="M267.1 397.2l.2 2.4v-2.4zM267.1 397.2l.2 2.4h-.2z"/>
<path d="M315 397.2l.2 2.4v-2.4zM315 397.2l.2 2.4h-.2z"/>
<path d="M363 397.2l.2 2.4v-2.4zM363 397.2l.2 2.4h-.2z"/>
<path d="M410.9 397.2l.2 2.4v-2.4zM410.9 397.2l.2 2.4h-.2z"/>
<path d="M458.9 397.2l.1 2.4v-2.4zM458.9 397.2l.1 2.4h-.1z"/>
<path d="M506.8 397.2l.2 2.4v-2.4zM506.8 397.2l.2 2.4h-.2z"/>
<path d="M557.4 15v382l.6 .5zM558 14.5v383l-.6-382.5z"/>
</g>
<text font-size="12.9" x="518.3" y="379.2">A732</text>
<text font-size="10.6" x="60.2" y="204.7">CASSETTO</text>
<g font-size="6.1">
<text x="253.9" y="79">x4</text>
<text x="149.5" y="136.6">x2</text>
<text x="64.4" y="301.4">x2</text>
<text x="162.3" y="301.1">x2</text>
</g>
<text font-size="4.8" x="512.6" y="185">MO-D_2_CAMERA</text>
<g font-size="2.4">
<text x="46.4" y="13.6">1</text>
<text x="98.8" y="13.6">2</text>
<text x="146.7" y="13.6">3</text>
<text x="194.6" y="13.6">4</text>
<text x="242.6" y="13.6">5</text>
<text x="290.5" y="13.6">6</text>
<text x="338.5" y="13.6">7</text>
<text x="386.4" y="13.6">8</text>
<text x="434.3" y="13.6">9</text>
<text x="481.6" y="13.6">10</text>
<text x="529.6" y="13.6">11</text>
<text x="558.9" y="38.6">F</text>
<text x="19.2" y="86.5">E</text>
<text x="558.8" y="86.5">E</text>
<text x="19.2" y="134.5">F</text>
<text x="558.9" y="134.5">F</text>
<text x="510.3" y="152.1">POLITECNICO DI MILANO</text>
<text x="510.4" y="155">SCUOLA DEL DESIGN</text>
<text x="510.4" y="157.9">C.L. DESIGN DEGLI INTERNI</text>
<text x="510.5" y="161.5">PROGETTO:</text>
<text x="19" y="182.4">G</text>
<text x="558.7" y="182.4">G</text>
<text x="510.5" y="209.5">CORSO:</text>
<text x="520.4" y="212.8">STRUMENTI E METODI</text>
<text x="524" y="215.6">DEL PROGETTO</text>
<text x="510.5" y="225.5">DOCENTE:</text>
<text x="19.1" y="230.3">H</text>
<text x="522.5" y="231.6">MARCO FERRARA</text>
<text x="558.7" y="230.3">H</text>
<text x="510.5" y="241.4">STUDENTI:</text>
<text x="521.7" y="244.7">SOPHIE TORREANO</text>
<text x="510.5" y="257.4">OGGETTO:</text>
<text x="518.8" y="262.1">DESCRIZIONE AMBIENTI</text>
<text x="510.5" y="273.4">NOTE:</text>
<text x="19.3" y="278.2">J</text>
<text x="512.7" y="279.6">CASSETTIERA MALM no. 001.033.43</text>
<text x="559" y="278.2">J</text>
<text x="510.5" y="289.4">NOME FILE:</text>
<text x="518.6" y="295">MALM no. 001.033.43.dwg</text>
<text x="510.3" y="305.9">VERS</text>
<text x="548.7" y="305.9">DATA</text>
<text x="19.2" y="326.2">K</text>
<text x="558.8" y="326.2">K</text>
<text x="510.5" y="353.4">TAVOLA NO.:</text>
<text x="510.5" y="349.1">A</text>
<text x="542.7" y="349.1">2017.05.23</text>
<text x="543.8" y="353.4">03 DI</text>
<text x="552" y="353.4">03</text>
<text x="19.3" y="374.1">L</text>
<text x="558.9" y="374.1">L</text>
<text x="510.5" y="394.2">DATA:</text>
<text x="520" y="394.1">2017/05/22</text>
<text x="534.4" y="394.1">SCALA:</text>
<text x="548.4" y="394.1">1:10</text>
<text x="44.6" y="400.5">1</text>
<text x="98.8" y="400.5">2</text>
<text x="146.7" y="400.5">3</text>
<text x="194.6" y="400.5">4</text>
<text x="242.6" y="400.5">5</text>
<text x="290.5" y="400.5">6</text>
<text x="338.5" y="400.5">7</text>
<text x="386.4" y="400.5">8</text>
<text x="434.3" y="400.5">9</text>
<text x="481.6" y="400.5">10</text>
<text x="510.4" y="396.9">REV:</text>
<text x="520" y="397">A</text>
<text x="534.4" y="397">FORMATO:</text>
<text x="550.2" y="397">A1</text>
</g>
<g font-size="2.1">
<text x="44.3" y="58.5">60</text>
<text x="244.3" y="54.8">20</text>
<text x="44.3" y="64.5">40</text>
<text x="244.6" y="61.7">41</text>
<text x="273.5" y="70.9">360</text>
<text x="131.8" y="81.4">550</text>
<text x="33.1" y="85">480</text>
<text x="43.2" y="84.3">280</text>
<text x="282.1" y="95.1">360</text>
<text x="251.3" y="100.6">17</text>
<text x="44.3" y="104.2">40</text>
<text x="44.3" y="110.8">60</text>
<text x="315.8" y="109.9">79</text>
<text x="78.3" y="131.1">400</text>
<text x="174.6" y="128.5">451</text>
<text x="185.5" y="208.6">381</text>
<text x="227.2" y="235.7">210</text>
<text x="91.9" y="254.5">451</text>
<text x="183.9" y="257.5">381</text>
<text x="127.5" y="259.7">20</text>
<text x="51.5" y="278.8">204</text>
<text x="147.4" y="278.9">225</text>
<text x="217.8" y="278">210</text>
<text x="221.4" y="290.3">15</text>
</g>
</svg>
